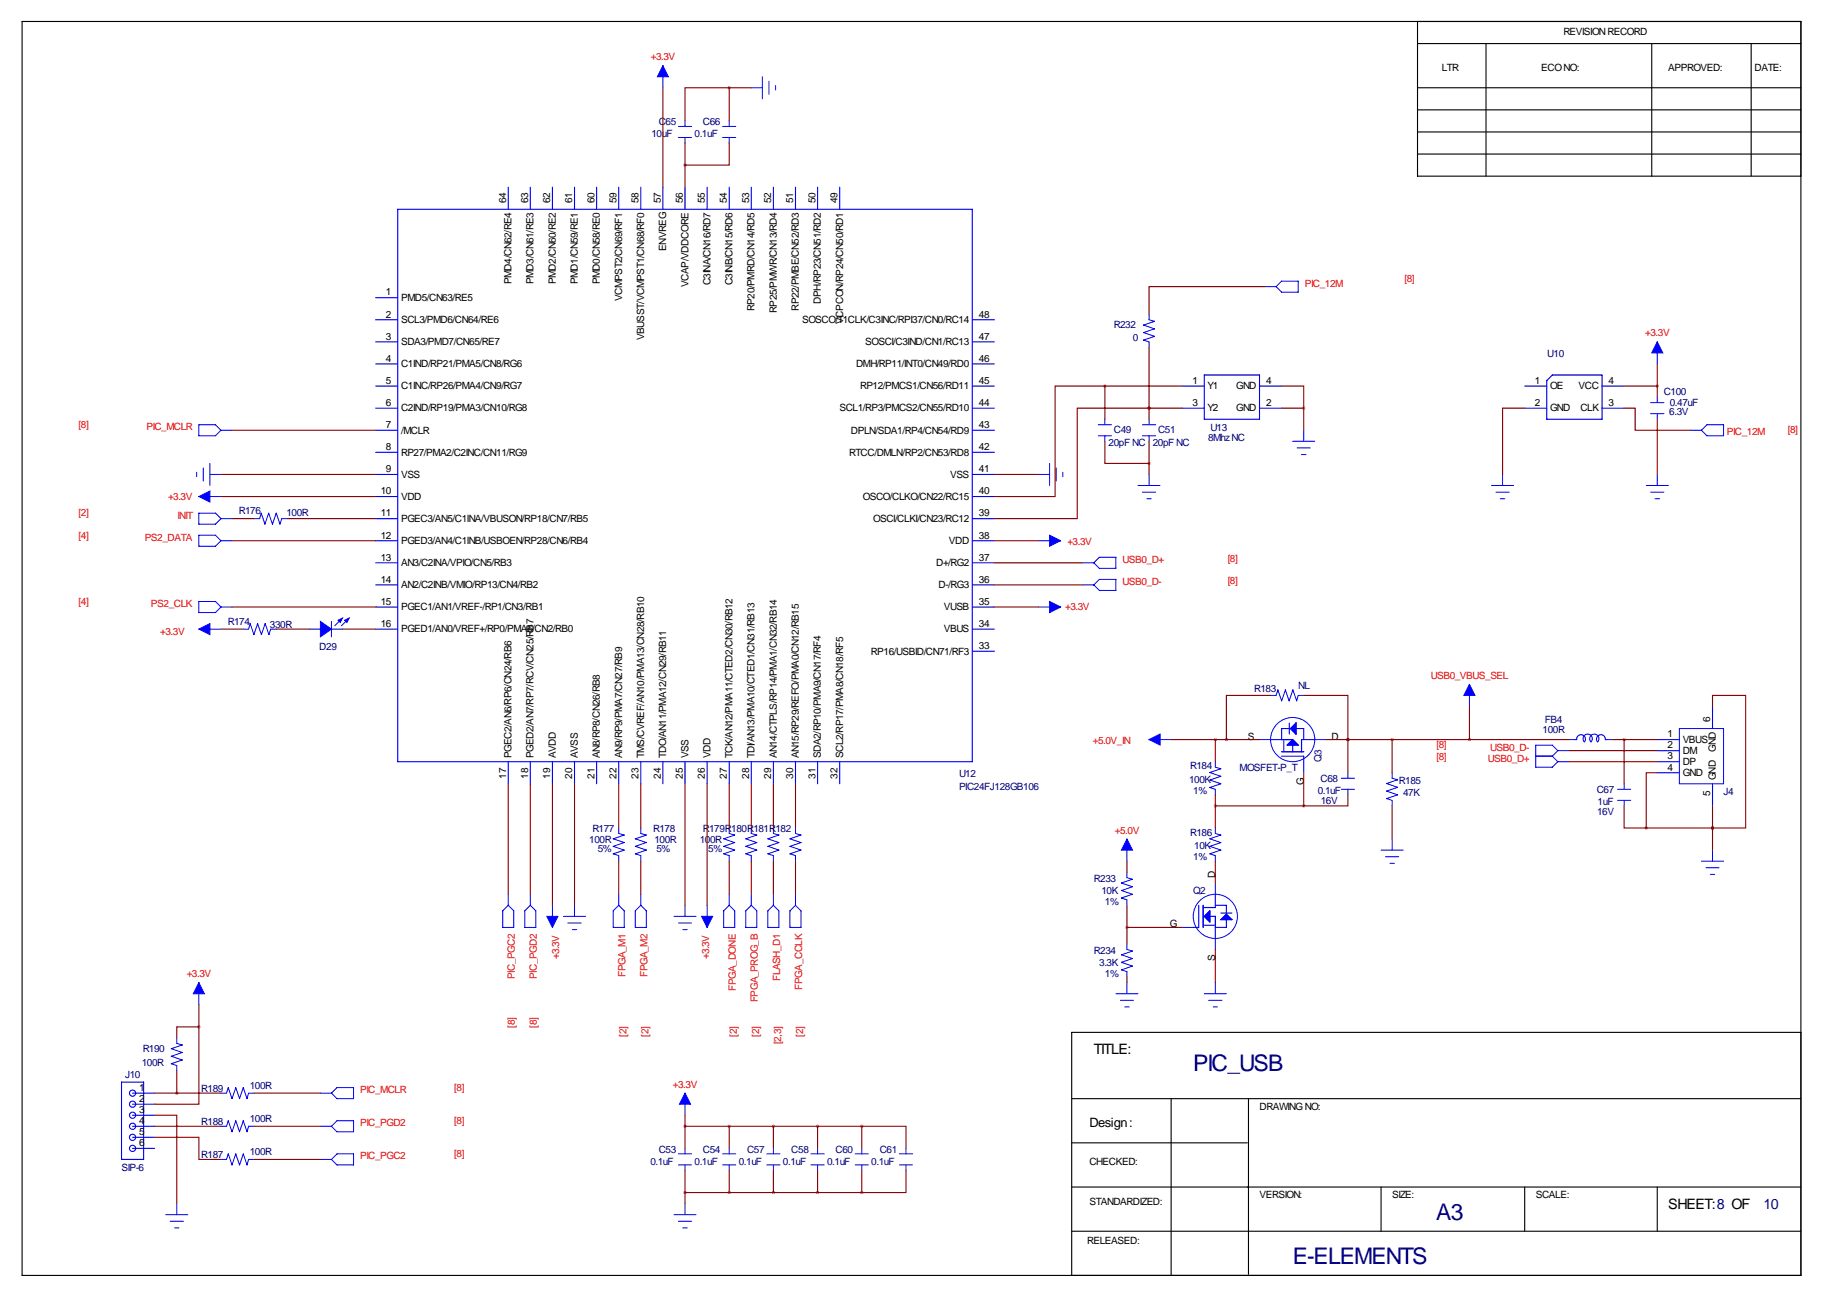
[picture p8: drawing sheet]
<svg xmlns="http://www.w3.org/2000/svg" width="419mm" height="297mm" viewBox="0 0 419 297" stroke-linecap="round" stroke-linejoin="round" font-family="sans-serif">
<g fill="none" stroke="#000" stroke-width=".25">
<path d="M5.1 4.9h408.9v288.3h-408.9zM325.9 4.9v35.6h88.1M325.9 10h88.1M341.6 10v30.5M379.7 10v30.5M402.6 10v30.5M325.9 20.2h88.1M325.9 35.4h88.1M325.9 30.3h88.1M325.9 25.3h88.1M414 237.3h-167.6v55.9M246.4 252.6h167.6"/>
<path d="M269.2 252.6v40.6M287 252.6v40.4M246.4 272.9h167.6M246.4 262.7h40.4M317.5 272.9v10.2M350.5 272.9v10.2M381 272.9v10.2M246.4 283.1h167.6"/>
</g>
<g fill="none" stroke="#00f" stroke-width=".25">
<path d="M91.4 48.1h132.1v127h-132.1zM116.8 43v5.1M121.9 43v5.1M127 43v5.1M132.1 43v5.1M137.2 43v5.1M142.2 43v5.1M147.3 43v5.1M152.4 43v5.1M157.5 43v5.1M162.6 43v5.1M167.6 43v5.1"/>
<path d="M172.7 43v5.1M177.8 43v5.1M182.9 43v5.1M188 43v5.1M193 43v5.1M86.4 68.4h5M86.4 73.5h5M86.4 78.6h5M223.5 73.5h5.1M223.5 78.6h5.1M86.4 88.8h5M86.4 93.8h5"/>
<path d="M86.4 83.7h5M86.4 98.9h5M223.5 88.8h5.1M223.5 93.8h5.1M223.5 83.7h5.1M223.5 98.9h5.1M271.8 88.8h5.1M271.8 93.8h5.1M276.9 86.2h12.7v10.2h-12.7zM289.6 88.8h5M289.6 93.8h5M350.5 88.8h5.1"/>
<path d="M350.5 93.8h5.1M355.6 87.5l1.3-1.3h11.4v10.2h-12.7zM368.3 88.8h5.1M368.3 93.8h5.1M86.4 104h5M86.4 109.1h5M86.4 114.2h5M86.4 119.2h5M223.5 104h5.1M223.5 109.1h5.1M223.5 114.2h5.1M223.5 119.2h5.1"/>
<path d="M86.4 124.3h5M86.4 129.4h5M86.4 134.5h5M86.4 139.6h5M223.5 124.3h5.1M223.5 129.4h5.1M223.5 134.5h5.1M223.5 139.6h5.1M71.1 144.6h2.6M76.2 144.6h2.5M86.4 144.6h5M223.5 144.6h5.1"/>
<path d="M223.5 149.7h5.1M116.8 175.1v5.1M121.9 175.1v5.1M127 175.1v5.1M132.1 175.1v5.1M137.2 175.1v5.1M142.2 175.1v5.1M147.3 175.1v5.1M152.4 175.1v5.1M157.5 175.1v5.1M162.6 175.1v5.1M167.6 175.1v5.1"/>
<path d="M172.7 175.1v5.1M177.8 175.1v5.1M182.9 175.1v5.1M188 175.1v5.1M193 175.1v5.1M292.1 170h5.1M294.6 172.8h5.1M294.6 173.8h5.1v1.3M295.1 170.3v2.3M295.9 171.3l1.3-1.3 1.2 1.3zM296.4 166.2v2.6M296.4 167.5h-1.8v2.5"/>
<path d="M297.2 171.3v1.5M297.9 167.5h1.8v2.5M297.9 166.2v2.6l-1.2-1.3zM302.3 170h-3.1v2.8M361.9 170h.6M362.5 170a1.02 1.02 0 0 1 1.3-1 1.02 1.02 0 0 1 .5 1.6M364.2 170.6a1.07 1.07 0 0 1 .1-1.5 1.07 1.07 0 0 1 1.4 0 1.07 1.07 0 0 1 .1 1.5 1.06 1.06 0 0 1 0-1.5 1.06 1.06 0 0 1 1.5 0 1.06 1.06 0 0 1 0 1.5M369.6 170h-.5a1.02 1.02 0 0 0-1.3-1 1.02 1.02 0 0 0-.6 1.6M381 170h5.1M381 172.6h5.1M381 175.1h5.1M381 177.7h5.1"/>
<path d="M393.7 162.4v5.1M393.7 180.2v5.1M275.6 208.1v5.1h-1.3M276.6 208.1v5.1M276.9 212.7h2.2M276.9 210.7l1.2-1.3v2.5zM277.9 210.7h1.5v5.1M279.4 205.6v3h-2.8M279.4 208.1h2.5v1.8M280.7 209.9h2.5M280.7 211.4l1.2-1.2 1.3 1.2zM281.9 211.4v1.8h-2.5"/>
<path d="M27.9 248.8h5.1v17.8h-5.1zM30.5 251.3h5.1M30.5 253.9h5.1M30.5 256.4h5.1M30.5 258.9h5.1M30.5 261.5h5.1M30.5 264h5.1"/>
<circle cx="30.5" cy="256.4" r=".71"/>
<circle cx="30.5" cy="258.9" r=".71"/>
<circle cx="30.5" cy="253.9" r=".71"/>
<circle cx="30.5" cy="251.3" r=".71"/>
<circle cx="30.5" cy="261.5" r=".71"/>
<circle cx="30.5" cy="264" r=".71"/>
</g>
<g fill="none" stroke="#00f" stroke-width=".23">
<path d="M152.4 15.1v5.1M175.3 17.6v5.1M176.8 18.7v3M178.3 19.7v1M156 31.6h3M156 29.1h3M157.5 27.8v1.3M157.5 31.6v1.3M166.1 31.6h3.1M166.1 29.1h3.1M167.6 27.8v1.3M167.6 31.6v1.3"/>
<path d="M172.7 20.2h2.6M264.2 72.2v1.3l1.2 .4-2.5 .8 2.5 .9-2.5 .9 2.5 .8-2.5 .9 1.3 .4v1.3M290.8 65.9h2.6M293.4 65.9l1.2-1.3h3.8v2.6h-3.8zM381 78.6v5.1M45.7 97.6h3.8l1.3 1.3-1.3 1.3h-3.8zM50.8 98.9h2.5M252.5 97.6h3M254 96.4v1.2M262.6 97.6h3.1M264.2 96.4v1.2M299.7 98.9v2.6"/>
<path d="M379.5 95.1h3M379.5 92.6h3M381 91.3v1.3M381 95.1v1.3M388.6 98.9h2.6M392.4 97.6h3.8v2.6h-3.8l-1.2-1.3zM45.2 108.6v1M45.7 118h3.8l1.3 1.2-1.3 1.3h-3.8zM45.7 114.2h5.1M46.7 107.6v3M48.3 109.1h2.5M48.3 106.5v5.1"/>
<path d="M50.8 119.2h2.5M58.4 119.2h1.3l.3-1.2 .9 2.5 .9-2.5 .8 2.5 .9-2.5 .9 2.5 .4-1.3h1.2M238.8 109.1h2.5M241.3 106.5v5.1M242.8 107.6v3M244.3 108.6v1M252.5 100.2h3M254 100.2v1.3M261.6 111.6h5.1M262.6 100.2h3.1M262.6 113.1h3.1M263.7 114.7h1"/>
<path d="M264.2 100.2v1.3M264.2 109.1v2.5M297.2 101.5h5.1M298.2 103h3M299.2 104.5h1M342.9 111.6h5.1M343.9 113.1h3.1M344.9 114.7h1M345.4 109.1v2.5M378.5 111.6h5M379.5 113.1h3M380.5 114.7h1"/>
<path d="M381 109.1v2.5M45.7 138.3h3.8l1.3 1.3-1.3 1.2h-3.8zM45.7 123h3.8l1.3 1.3-1.3 1.3h-3.8zM50.8 139.6h2.5M50.8 124.3h2.5M238.8 139.6h5M238.8 124.3h5M248.9 129.4h2.6M248.9 134.5h2.6M251.5 129.4l1.2-1.3h3.8v2.6h-3.8zM251.5 134.5l1.2-1.3h3.8v2.5h-3.8zM45.7 144.6h5.1"/>
<path d="M55.9 144.6h1.2l.4-1.2 .9 2.5 .8-2.5 .9 2.5 .9-2.5 .8 2.5 .4-1.3h1.3M76.2 142.9v3.5M78.5 142.4l-1.5 1.5M80 142.4l-1.5 1.5M292.1 159.9h1.3l.4-1.3 .8 2.5 .9-2.5 .9 2.5 .8-2.5 .9 2.5 .3-1.2h1.3M337.8 157.3v5.1M264.2 170h5M279.4 175.1v1.3l1.3 .3-2.6 .9 2.6 .9-2.6 .8 2.6 .9-2.6 .9 1.3 .4v1.2M289.6 170h2.5M299.7 175.1v2.6M302.3 170h2.5M308.4 178.9h3"/>
<path d="M309.9 177.7v1.2M320 177.7v1.2l1.3 .4-2.5 .8 2.5 .9-2.5 .9 2.5 .8-2.5 .9 1.2 .4v1.3M353.1 173.8h3.8M356.9 173.8l1.2 1.3M358.1 172.6h2.6M358.1 172.6l-1.2 1.2M358.1 172.6l-1.2-1.3h-3.8v5.1h3.8l1.2-1.3M358.1 175.1h2.6M360.7 170h1.2M369.6 170h1.2M386.1 167.5h10.1v12.7h-10.1zM142.2 190.4v1.2l1.3 .4-2.5 .8 2.5 .9-2.5 .9 2.5 .8-2.5 .9 1.2 .4v1.3"/>
<path d="M147.3 190.4v1.2l1.3 .4-2.6 .8 2.6 .9-2.6 .9 2.6 .8-2.6 .9 1.3 .4v1.3M167.6 190.4v1.2l1.3 .4-2.5 .8 2.5 .9-2.5 .9 2.5 .8-2.5 .9 1.2 .4v1.3M172.7 190.4v1.2l1.3 .4-2.6 .8 2.6 .9-2.6 .9 2.6 .8-2.6 .9 1.3 .4v1.3M177.8 190.4v1.2l1.3 .4-2.6 .8 2.6 .9-2.6 .9 2.6 .8-2.6 .9 1.3 .4v1.3M182.9 190.4v1.2l1.2 .4-2.5 .8 2.5 .9-2.5 .9 2.5 .8-2.5 .9 1.3 .4v1.3M259.1 192.9v5.1M279.4 190.4v1.2l1.3 .4-2.6 .8 2.6 .9-2.6 .9 2.6 .8-2.6 .9 1.3 .4v1.3M308.4 181.5h3M309.9 181.5v1.2M317.5 195.4h5.1M318.5 197h3.1M319.5 198.5h1"/>
<path d="M320 192.9v2.5M371.9 184h3M371.9 181.5h3M373.4 180.2v1.3M373.4 184v1.3M391.2 198h5M392.2 199.5h3M393.7 195.4v2.6M115.6 209.4l1.2-1.3 1.3 1.3v3.8h-2.5zM116.8 205.6v2.5M120.6 209.4l1.3-1.3 1.3 1.3v3.8h-2.6zM121.9 205.6v2.5"/>
<path d="M127 208.1v5.1M129.5 210.7h5.1M130.6 212.2h3M131.6 213.7h1M132.1 208.1v2.6M141 209.4l1.2-1.3 1.3 1.3v3.8h-2.5zM142.2 205.6v2.5M146 209.4l1.3-1.3 1.3 1.3v3.8h-2.6zM147.3 205.6v2.5M154.9 210.7h5.1M156 212.2h3M157 213.7h1"/>
<path d="M157.5 208.1v2.6M162.6 208.1v5.1M166.4 209.4l1.2-1.3 1.3 1.3v3.8h-2.5zM167.6 205.6v2.5M171.4 209.4l1.3-1.3 1.3 1.3v3.8h-2.6zM172.7 205.6v2.5M176.5 209.4l1.3-1.3 1.3 1.3v3.8h-2.6zM177.8 205.6v2.5M181.6 209.4l1.3-1.3 1.2 1.3v3.8h-2.5zM182.9 205.6v2.5M259.1 200.5v1.3l1.2 .3-2.5 .9 2.5 .9-2.5 .8 2.5 .9-2.5 .9 1.3 .4v1.2M259.1 217v1.3l1.2 .4-2.5 .8 2.5 .9-2.5 .8 2.5 .9-2.5 .9 1.3 .4v1.2"/>
<path d="M271.8 213.2h2.5M279.4 203.1v2.5M279.4 215.8v2.5M393.2 201h1M40.6 238.6v1.3l1.3 .3-2.5 .9 2.5 .9-2.5 .8 2.5 .9-2.5 .9 1.2 .4v1.2M45.7 225.9v5.1M256.5 228.5h5.1M257.6 230h3M258.6 231.5h1M259.1 225.9v2.6M276.9 228.5h5M277.9 230h3"/>
<path d="M278.9 231.5h1M279.4 225.9v2.6M50.8 258.9h1.3l.4-1.2 .8 2.5 .9-2.5 .9 2.5 .8-2.5 .9 2.5 .3-1.3h1.3M50.8 251.3h1.3l.4-1.3 .8 2.6 .9-2.6 .9 2.6 .8-2.6 .9 2.6 .3-1.3h1.3M73.7 258.9h2.5M73.7 251.3h2.5M76.2 251.3l1.3-1.3h3.8v2.6h-3.8zM76.2 258.9l1.3-1.2h3.8v2.5h-3.8zM157.5 251.3v5.1M38.1 279.3h5.1M40.6 276.7v2.6M50.8 266.6h1.3l.4-1.3 .8 2.5 .9-2.5 .9 2.5 .8-2.5 .9 2.5 .3-1.2h1.3"/>
<path d="M73.7 266.6h2.5M76.2 266.6l1.3-1.3h3.8v2.5h-3.8zM154.9 279.3h5.1M156 267.8h3M156 265.3h3M157.5 264v1.3M157.5 267.8v1.3M157.5 276.7v2.6M166.1 267.8h3.1M166.1 265.3h3.1M167.6 264v1.3M167.6 267.8v1.3"/>
<path d="M176.3 267.8h3M176.3 265.3h3M177.8 264v1.3M177.8 267.8v1.3M186.4 267.8h3.1M186.4 265.3h3.1M188 264v1.3M188 267.8v1.3M196.6 267.8h3M196.6 265.3h3M198.1 264v1.3M198.1 267.8v1.3"/>
<path d="M206.8 267.8h3M206.8 265.3h3M208.3 264v1.3M208.3 267.8v1.3M39.1 280.8h3.1M40.1 282.3h1M156 280.8h3M157 282.3h1"/>
<circle cx="297.2" cy="170" r="5.1"/>
<circle cx="279.4" cy="210.7" r="5.1"/>
</g>
<g fill="#00f" stroke="#00f" stroke-width=".23">
<path d="M73.7 142.9l2.5 1.7-2.5 1.8z"/>
<path d="M79.2 142.6l1.1-.5-.5 1z"/>
<path d="M77.7 142.6l1-.5-.5 1z"/>
<path d="M276.9 210.7l1.2-1.3v2.5z"/>
<path d="M280.7 211.4l1.2-1.2 1.3 1.2z"/>
<path d="M295.9 171.3l1.3-1.3 1.2 1.3z"/>
<path d="M296.7 167.5l1.2-1.3v2.6z"/>
<path d="M337.8 157.3l1.3 2.6h-2.6z"/>
<path d="M45.7 144.6l2.6-1.2v2.5z"/>
<path d="M125.7 210.7h2.6l-1.3 2.5z"/>
<path d="M45.7 114.2l2.6-1.3v2.5z"/>
<path d="M161.3 210.7h2.5l-1.2 2.5z"/>
<path d="M241.3 123l2.5 1.3-2.5 1.3z"/>
<path d="M157.5 251.3l1.2 2.6h-2.5z"/>
<path d="M241.3 138.3l2.5 1.3-2.5 1.2z"/>
<path d="M152.4 15.1l1.3 2.5h-2.6z"/>
<path d="M264.2 170l2.5-1.2v2.5z"/>
<path d="M45.7 225.9l1.3 2.6h-2.6z"/>
<path d="M381 78.6l1.3 2.5h-2.6z"/>
<path d="M259.1 192.9l1.2 2.5h-2.5z"/>
</g>
<g fill="none" stroke="#800000" stroke-width=".25">
<path d="M152.4 20.2v22.8M157.5 32.9v10.1M167.6 32.9v5.1h-10.1M167.6 20.2h-10.1v7.6M167.6 20.2v7.6M167.6 20.2h5.1M264.2 79.9v16.5M290.8 65.9h-26.6v6.3M53.3 98.9h33.1M254 88.8h-11.4v25.4h-14M254 88.8h17.8M254 88.8v7.6"/>
<path d="M264.2 93.8h-16.6v25.4h-19M264.2 93.8h.1M264.2 93.8h7.6M294.6 88.8h5.1v5M294.6 93.8h5.1M299.7 93.8v5.1M350.5 93.8h-5.1v15.3M373.4 93.8h2.5v5.1h12.7M373.4 88.8h7.6M381 83.7v7.6M381 96.4v12.7M50.8 114.2h35.6"/>
<path d="M50.8 109.1h35.6M53.3 119.2h5.1M66 119.2h20.4M228.6 109.1h10.2M254 101.5v5h10.2M264.2 101.5v7.6M53.3 139.6h33.1M53.3 124.3h33.1M228.6 139.6h10.2M228.6 124.3h10.2M228.6 129.4h20.3M228.6 134.5h20.3"/>
<path d="M50.8 144.6h5.1M63.5 144.6h7.6M78.7 144.6h7.7M292.1 159.9h-10.2v10.1M299.7 159.9h10.2v10.1M269.2 170h20.4M279.4 170v5.1M299.7 177.7v7.6M304.8 170h55.9M309.9 170h.1M309.9 170v7.7M320 170v7.7"/>
<path d="M337.8 162.4v7.6M360.7 172.6h20.3M360.7 175.1h20.3M370.8 170h10.2M373.4 170v10.2M381 177.7h-2.5v12.7M393.7 162.4v-2.5h7.6v30.5h-7.6M116.8 180.2v25.4M121.9 180.2v25.4M127 180.2v27.9M132.1 180.2v27.9M142.2 180.2v10.2"/>
<path d="M142.2 198v7.6M147.3 180.2v10.2M147.3 198v7.6M157.5 180.2v27.9M162.6 180.2v27.9M167.6 180.2v10.2M167.6 198v7.6M172.7 180.2v10.2M172.7 198v7.6M177.8 180.2v10.2M177.8 198v7.6M182.9 180.2v10.2"/>
<path d="M182.9 198v7.6M259.1 198v2.5M279.4 185.3h20.3M279.4 182.7v7.7M279.4 198v5.1M309.9 182.7v2.6h-10.2M320 185.3v7.6M373.4 185.3v5.1h5.1M378.5 190.4h15.2M393.7 190.4h.1M393.7 185.3v10.1M259.1 208.1v8.9"/>
<path d="M259.1 213.2h12.7M279.4 218.3v7.6M45.7 236.1h-5.1v2.5M45.7 236.1v17.8h-10.1M45.7 231v5.1M259.1 224.6v1.3M35.6 256.4h5v20.3M35.6 258.9h15.2M35.6 251.3h15.2M40.6 246.2v5.1M58.4 258.9h15.3M58.4 251.3h15.3"/>
<path d="M157.5 256.4v7.6M157.5 258.9h40.6M167.6 258.9v5.1M177.8 258.9v5.1M188 258.9v5.1M198.1 258.9h10.2v5.1M198.1 258.9v5.1M35.6 261.5h10.1v5.1h5.1M58.4 266.6h15.3M157.5 269.1v7.6M157.5 274.2h40.6M167.6 269.1v5.1"/>
<path d="M177.8 269.1v5.1M188 269.1v5.1M198.1 269.1v5.1M208.3 269.1v5.1h-10.2"/>
</g>
<path d="M264.1 93.8a.05 .05 0 0 0 .1 0 .05 .05 0 0 0-.1 0zM264.1 106.5a.05 .05 0 0 0 .1 0 .05 .05 0 0 0-.1 0zM167.6 274.2a.05 .05 0 0 0 .1 0 .05 .05 0 0 0-.1 0zM187.9 274.2a.05 .05 0 0 0 .1 0 .05 .05 0 0 0-.1 0zM167.6 258.9a.05 .05 0 0 0 .1 0 .05 .05 0 0 0-.1 0zM187.9 258.9a.05 .05 0 0 0 .1 0 .05 .05 0 0 0-.1 0zM167.6 20.2a.05 .05 0 0 0 .1 0 .05 .05 0 0 0-.1 0zM320 170a.05 .05 0 0 0 .1 0 .05 .05 0 0 0-.1 0zM281.9 170a.05 .05 0 0 0 .1 0 .05 .05 0 0 0-.1 0zM40.6 251.3a.05 .05 0 0 0 .1 0 .05 .05 0 0 0-.1 0zM378.4 190.4a.05 .05 0 0 0 .1 0 .05 .05 0 0 0-.1 0zM264.1 93.8a.05 .05 0 0 0 .1 0 .05 .05 0 0 0-.1 0z" fill="#800000" stroke="#800000" stroke-width=".63"/>
<g font-size="5.3" fill="#000080">
<text x="274.3" y="246.2">PIC_USB</text>
<text x="330.2" y="280.5">A3</text>
<text x="297.2" y="290.7">E-ELEMENTS</text>
</g>
<g font-size="3.3">
<text x="251.5" y="242.4">TITLE:</text>
<text x="383.5" y="278">SHEET:8 OF</text>
</g>
<text font-size="3.3" fill="#000080" x="405.4" y="278">10</text>
<text font-size="3" x="250.4" y="259.2">Design :</text>
<g font-size="2.3">
<text x="359.4" y="8">REVISION RECORD</text>
<text x="331.5" y="16.4">LTR</text>
<text x="354.3" y="16.4">ECO NO:</text>
<text x="383.5" y="16.4">APPROVED:</text>
<text x="403.4" y="16.4">DATE:</text>
<text x="116.3" y="46.6" transform="rotate(-90 116.3 46.6)">64</text>
<text x="121.4" y="46.6" transform="rotate(-90 121.4 46.6)">63</text>
<text x="126.5" y="46.6" transform="rotate(-90 126.5 46.6)">62</text>
<text x="131.6" y="46.6" transform="rotate(-90 131.6 46.6)">61</text>
<text x="136.7" y="46.6" transform="rotate(-90 136.7 46.6)">60</text>
<text x="141.7" y="46.6" transform="rotate(-90 141.7 46.6)">59</text>
<text x="146.8" y="46.6" transform="rotate(-90 146.8 46.6)">58</text>
<text x="151.9" y="46.6" transform="rotate(-90 151.9 46.6)">57</text>
<text x="157" y="46.6" transform="rotate(-90 157 46.6)">56</text>
<text x="162.1" y="46.6" transform="rotate(-90 162.1 46.6)">55</text>
<text x="167.1" y="46.6" transform="rotate(-90 167.1 46.6)">54</text>
<text x="172.2" y="46.6" transform="rotate(-90 172.2 46.6)">53</text>
<text x="177.3" y="46.6" transform="rotate(-90 177.3 46.6)">52</text>
<text x="182.4" y="46.6" transform="rotate(-90 182.4 46.6)">51</text>
<text x="187.5" y="46.6" transform="rotate(-90 187.5 46.6)">50</text>
<text x="192.5" y="46.6" transform="rotate(-90 192.5 46.6)">49</text>
<text x="153.2" y="57.7" transform="rotate(-90 153.2 57.7)">ENVREG</text>
<text x="117.6" y="65.4" transform="rotate(-90 117.6 65.4)">PMD4/CN62/RE4</text>
<text x="122.7" y="65.4" transform="rotate(-90 122.7 65.4)">PMD3/CN61/RE3</text>
<text x="127.8" y="65.4" transform="rotate(-90 127.8 65.4)">PMD2/CN60/RE2</text>
<text x="132.8" y="65.4" transform="rotate(-90 132.8 65.4)">PMD1/CN59/RE1</text>
<text x="137.9" y="65.4" transform="rotate(-90 137.9 65.4)">PMD0/CN58/RE0</text>
<text x="163.3" y="65.6" transform="rotate(-90 163.3 65.6)">C3INA/CN16/RD7</text>
<text x="168.4" y="65.6" transform="rotate(-90 168.4 65.6)">C3INB/CN15/RD6</text>
<text x="88.7" y="67.9">1</text>
<text x="92.2" y="69.2">PMD5/CN63/RE5</text>
<text x="143" y="69.3" transform="rotate(-90 143 69.3)">VCMPST2/CN69/RF1</text>
<text x="158.2" y="66" transform="rotate(-90 158.2 66)">VCAP/VDDCORE</text>
<text x="173.5" y="71.5" transform="rotate(-90 173.5 71.5)">RP20/PMRD/CN14/RD5</text>
<text x="178.6" y="71.9" transform="rotate(-90 178.6 71.9)">RP25/PMWR/CN13/RD4</text>
<text x="183.6" y="71.4" transform="rotate(-90 183.6 71.4)">RP22/PMBE/CN52/RD3</text>
<text x="188.7" y="69.8" transform="rotate(-90 188.7 69.8)">DPH/RP23/CN51/RD2</text>
<text x="88.7" y="73">2</text>
<text x="92.2" y="74.3">SCL3/PMD6/CN64/RE6</text>
<text x="184.4" y="74.3">SOSCO/T1CLK/C3INC/RPI37/CN0/RC14</text>
<text x="193.8" y="74.4" transform="rotate(-90 193.8 74.4)">VCPCON/RP24/CN50/RD1</text>
<text x="225" y="73">48</text>
<text x="88.7" y="78.1">3</text>
<text x="88.7" y="83.2">4</text>
<text x="92.2" y="79.4">SDA3/PMD7/CN65/RE7</text>
<text x="148.1" y="78.3" transform="rotate(-90 148.1 78.3)">VBUSST/VCMPST1/CN68/RF0</text>
<text x="198.9" y="79.4">SOSCI/C3IND/CN1/RC13</text>
<text x="225" y="83.2">46</text>
<text x="225" y="78.1">47</text>
<text x="88.7" y="88.3">5</text>
<text x="92.2" y="84.4">C1IND/RP21/PMA5/CN8/RG6</text>
<text x="92.2" y="89.5">C1INC/RP26/PMA4/CN9/RG7</text>
<text x="196.8" y="84.4">DMH/RP11/INT0/CN49/RD0</text>
<text x="197.7" y="89.5">RP12/PMCS1/CN56/RD11</text>
<text x="225" y="88.3">45</text>
<text x="274.1" y="88.3">1</text>
<text x="277.6" y="89.5">Y1</text>
<text x="284.2" y="89.5">GND</text>
<text x="291.1" y="88.3">4</text>
<text x="352.9" y="88.3">1</text>
<text x="356.4" y="89.5">OE</text>
<text x="362.9" y="89.5">VCC</text>
<text x="369.8" y="88.3">4</text>
<text x="88.7" y="93.3">6</text>
<text x="92.2" y="94.6">C2IND/RP19/PMA3/CN10/RG8</text>
<text x="193" y="94.6">SCL1/RP3/PMCS2/CN55/RD10</text>
<text x="225" y="93.3">44</text>
<text x="274.1" y="93.3">3</text>
<text x="277.6" y="94.6">Y2</text>
<text x="284.2" y="94.6">GND</text>
<text x="291.1" y="93.3">2</text>
<text x="352.9" y="93.3">2</text>
<text x="356.4" y="94.6">GND</text>
<text x="363.3" y="94.6">CLK</text>
<text x="369.8" y="93.3">3</text>
<text x="88.7" y="98.4">7</text>
<text x="92.2" y="99.7">/MCLR</text>
<text x="195.6" y="99.7">DPLN/SDA1/RP4/CN54/RD9</text>
<text x="225" y="98.4">43</text>
<text x="88.7" y="103.5">8</text>
<text x="92.2" y="104.8">RP27/PMA2/C2INC/CN11/RG9</text>
<text x="195.2" y="104.8">RTCC/DMLN/RP2/CN53/RD8</text>
<text x="225" y="103.5">42</text>
<text x="87.5" y="113.7">10</text>
<text x="88.7" y="108.6">9</text>
<text x="92.2" y="109.8">VSS</text>
<text x="218.4" y="109.8">VSS</text>
<text x="225" y="113.7">40</text>
<text x="225" y="108.6">41</text>
<text x="87.5" y="118.7">11</text>
<text x="92.2" y="114.9">VDD</text>
<text x="198.4" y="114.9">OSCO/CLKO/CN22/RC15</text>
<text x="225" y="118.7">39</text>
<text x="87.5" y="123.8">12</text>
<text x="92.2" y="120">PGEC3/AN5/C1INA/VBUSON/RP18/CN7/RB5</text>
<text x="92.2" y="125.1">PGED3/AN4/C1INB/USBOEN/RP28/CN6/RB4</text>
<text x="200.7" y="120">OSCI/CLKI/CN23/RC12</text>
<text x="218.1" y="125.1">VDD</text>
<text x="225" y="123.8">38</text>
<text x="87.5" y="128.9">13</text>
<text x="92.2" y="130.2">AN3/C2INA/VPIO/CN5/RB3</text>
<text x="215.2" y="130.2">D+/RG2</text>
<text x="225" y="128.9">37</text>
<text x="87.5" y="134">14</text>
<text x="92.2" y="135.2">AN2/C2INB/VMIO/RP13/CN4/RB2</text>
<text x="215.8" y="135.2">D-/RG3</text>
<text x="225" y="134">36</text>
<text x="87.5" y="139.1">15</text>
<text x="92.2" y="140.3">PGEC1/AN1/VREF-/RP1/CN3/RB1</text>
<text x="217" y="140.3">VUSB</text>
<text x="225" y="139.1">35</text>
<text x="87.5" y="144.1">16</text>
<text x="92.2" y="145.4">PGED1/AN0/VREF+/RP0/PMA6/CN2/RB0</text>
<text x="217" y="145.4">VBUS</text>
<text x="225" y="149.2">33</text>
<text x="225" y="144.1">34</text>
<text x="200.2" y="150.5">RP16/USBID/CN71/RF3</text>
<text x="393.2" y="166" transform="rotate(-90 393.2 166)">6</text>
<text x="286.8" y="170">S</text>
<text x="306.1" y="170">D</text>
<text x="383.4" y="169.5">1</text>
<text x="383.4" y="172.1">2</text>
<text x="386.8" y="170.8">VBUS</text>
<text x="386.8" y="173.3">DM</text>
<text x="394.5" y="172.9" transform="rotate(-90 394.5 172.9)">GND</text>
<text x="116.3" y="179" transform="rotate(-90 116.3 179)">17</text>
<text x="117.6" y="174.4" transform="rotate(-90 117.6 174.4)">PGEC2/AN6/RP6/CN24/RB6</text>
<text x="121.4" y="179" transform="rotate(-90 121.4 179)">18</text>
<text x="122.7" y="174.4" transform="rotate(-90 122.7 174.4)">PGED2/AN7/RP7/RCV/CN25/RB7</text>
<text x="126.5" y="179" transform="rotate(-90 126.5 179)">19</text>
<text x="127.8" y="174.4" transform="rotate(-90 127.8 174.4)">AVDD</text>
<text x="131.6" y="179" transform="rotate(-90 131.6 179)">20</text>
<text x="132.8" y="174.4" transform="rotate(-90 132.8 174.4)">AVSS</text>
<text x="136.7" y="179" transform="rotate(-90 136.7 179)">21</text>
<text x="137.9" y="174.4" transform="rotate(-90 137.9 174.4)">AN8/RP8/CN26/RB8</text>
<text x="141.7" y="179" transform="rotate(-90 141.7 179)">22</text>
<text x="143" y="174.4" transform="rotate(-90 143 174.4)">AN9/RP9/PMA7/CN27/RB9</text>
<text x="146.8" y="179" transform="rotate(-90 146.8 179)">23</text>
<text x="148.1" y="174.4" transform="rotate(-90 148.1 174.4)">TMS/CVREF/AN10/PMA13/CN28/RB10</text>
<text x="151.9" y="179" transform="rotate(-90 151.9 179)">24</text>
<text x="153.2" y="174.4" transform="rotate(-90 153.2 174.4)">TDO/AN11/PMA12/CN29/RB11</text>
<text x="157" y="179" transform="rotate(-90 157 179)">25</text>
<text x="158.2" y="174.4" transform="rotate(-90 158.2 174.4)">VSS</text>
<text x="162.1" y="179" transform="rotate(-90 162.1 179)">26</text>
<text x="163.3" y="174.4" transform="rotate(-90 163.3 174.4)">VDD</text>
<text x="167.1" y="179" transform="rotate(-90 167.1 179)">27</text>
<text x="168.4" y="174.4" transform="rotate(-90 168.4 174.4)">TCK/AN12/PMA11/CTED2/CN30/RB12</text>
<text x="172.2" y="179" transform="rotate(-90 172.2 179)">28</text>
<text x="173.5" y="174.4" transform="rotate(-90 173.5 174.4)">TDI/AN13/PMA10/CTED1/CN31/RB13</text>
<text x="177.3" y="179" transform="rotate(-90 177.3 179)">29</text>
<text x="178.6" y="174.4" transform="rotate(-90 178.6 174.4)">AN14/CTPLS/RP14/PMA1/CN32/RB14</text>
<text x="182.4" y="179" transform="rotate(-90 182.4 179)">30</text>
<text x="183.6" y="174.4" transform="rotate(-90 183.6 174.4)">AN15/RP29/REFO/PMA0/CN12/RB15</text>
<text x="187.5" y="179" transform="rotate(-90 187.5 179)">31</text>
<text x="188.7" y="174.4" transform="rotate(-90 188.7 174.4)">SDA2/RP10/PMA9/CN17/RF4</text>
<text x="192.5" y="179" transform="rotate(-90 192.5 179)">32</text>
<text x="193.8" y="174.4" transform="rotate(-90 193.8 174.4)">SCL2/RP17/PMA8/CN18/RF5</text>
<text x="383.4" y="174.6">3</text>
<text x="383.4" y="177.2">4</text>
<text x="386.8" y="175.9">DP</text>
<text x="386.8" y="178.4">GND</text>
<text x="394.5" y="179.4" transform="rotate(-90 394.5 179.4)">GND</text>
<text x="299.7" y="180.5" transform="rotate(-90 299.7 180.5)">G</text>
<text x="393.2" y="182.9" transform="rotate(-90 393.2 182.9)">5</text>
<text x="279.4" y="201.8" transform="rotate(-90 279.4 201.8)">D</text>
<text x="268.9" y="213.2">G</text>
<text x="279.4" y="221" transform="rotate(-90 279.4 221)">S</text>
<text x="32" y="250.8">1</text>
<text x="32" y="253.4">2</text>
<text x="32" y="255.9">3</text>
<text x="289.6" y="255.1">DRAWING NO:</text>
<text x="32" y="258.4">4</text>
<text x="32" y="261">5</text>
<text x="32" y="263.5">6</text>
<text x="250.4" y="267.8">CHECKED:</text>
<text x="289.6" y="275.4">VERSION:</text>
<text x="320" y="275.4">SIZE:</text>
<text x="353.1" y="275.4">SCALE:</text>
<text x="250.4" y="277">STANDARDIZED:</text>
<text x="249.9" y="286.1">RELEASED:</text>
</g>
<g font-size="2.3" fill="#f00">
<text x="149.6" y="13.8">+3.3V</text>
<text x="300" y="65.9">PIC_12M</text>
<text x="322.9" y="64.9">[8]</text>
<text x="378.2" y="77.3">+3.3V</text>
<text x="18.1" y="98.4">[8]</text>
<text x="33.7" y="98.9">PIC_MCLR</text>
<text x="397" y="99.9">PIC_12M</text>
<text x="411" y="99.4">[8]</text>
<text x="18.1" y="118.7">[2]</text>
<text x="38.6" y="114.9">+3.3V</text>
<text x="40.8" y="119.2">INIT</text>
<text x="18.1" y="123.8">[4]</text>
<text x="33.3" y="124.3">PS2_DATA</text>
<text x="245.4" y="125.3">+3.3V</text>
<text x="258.1" y="129.4">USB0_D+</text>
<text x="282.2" y="129.2">[8]</text>
<text x="258.1" y="134.5">USB0_D-</text>
<text x="282.2" y="134.2">[8]</text>
<text x="18.1" y="139.1">[4]</text>
<text x="34.7" y="139.6">PS2_CLK</text>
<text x="244.9" y="140.3">+3.3V</text>
<text x="36.9" y="145.9">+3.3V</text>
<text x="328.9" y="156.1">USB0_VBUS_SEL</text>
<text x="251.2" y="171.1">+5.0V_IN</text>
<text x="330.2" y="172.1">[8]</text>
<text x="342.6" y="172.6">USB0_D-</text>
<text x="330.2" y="174.6">[8]</text>
<text x="342" y="175.1">USB0_D+</text>
<text x="256.3" y="191.6">+5.0V</text>
<text x="128.5" y="220.6" transform="rotate(-90 128.5 220.6)">+3.3V</text>
<text x="163.1" y="220.6" transform="rotate(-90 163.1 220.6)">+3.3V</text>
<text x="43" y="224.6">+3.3V</text>
<text x="118.4" y="225.2" transform="rotate(-90 118.4 225.2)">PIC_PGC2</text>
<text x="123.5" y="225.2" transform="rotate(-90 123.5 225.2)">PIC_PGD2</text>
<text x="143.8" y="224.6" transform="rotate(-90 143.8 224.6)">FPGA_M1</text>
<text x="148.9" y="224.6" transform="rotate(-90 148.9 224.6)">FPGA_M2</text>
<text x="169.2" y="227.8" transform="rotate(-90 169.2 227.8)">FPGA_DONE</text>
<text x="179.3" y="225.5" transform="rotate(-90 179.3 225.5)">FLASH_D1</text>
<text x="184.4" y="227.5" transform="rotate(-90 184.4 227.5)">FPGA_CCLK</text>
<text x="174.3" y="230.4" transform="rotate(-90 174.3 230.4)">FPGA_PROG_B</text>
<text x="118.4" y="236.3" transform="rotate(-90 118.4 236.3)">[8]</text>
<text x="123.5" y="236.3" transform="rotate(-90 123.5 236.3)">[8]</text>
<text x="144" y="238.3" transform="rotate(-90 144 238.3)">[2]</text>
<text x="149.1" y="238.3" transform="rotate(-90 149.1 238.3)">[2]</text>
<text x="169.4" y="238.3" transform="rotate(-90 169.4 238.3)">[2]</text>
<text x="174.5" y="238.3" transform="rotate(-90 174.5 238.3)">[2]</text>
<text x="184.7" y="238.3" transform="rotate(-90 184.7 238.3)">[2]</text>
<text x="179.6" y="240" transform="rotate(-90 179.6 240)">[2,3]</text>
<text x="82.8" y="251.3">PIC_MCLR</text>
<text x="104.4" y="250.8">[8]</text>
<text x="154.7" y="250">+3.3V</text>
<text x="82.8" y="258.9">PIC_PGD2</text>
<text x="104.4" y="258.4">[8]</text>
<text x="82.8" y="266.6">PIC_PGC2</text>
<text x="104.4" y="266.1">[8]</text>
</g>
<g font-size="2.3" fill="#000080">
<text x="151.4" y="28.8">C65</text>
<text x="161.6" y="28.8">C66</text>
<text x="149.8" y="31.6">10uF</text>
<text x="159.7" y="31.6">0.1uF</text>
<text x="256.1" y="75.3">R232</text>
<text x="260.4" y="78.3">0</text>
<text x="355.7" y="82.2">U10</text>
<text x="382.5" y="90.8">C100</text>
<text x="383.8" y="95.4">6.3V</text>
<text x="383.9" y="93.3">0.47uF</text>
<text x="256.1" y="99.4">C49</text>
<text x="266.2" y="99.4">C51</text>
<text x="277.7" y="101.5">8Mhz NC</text>
<text x="278.3" y="99.2">U13</text>
<text x="254.9" y="102.5">20pF NC</text>
<text x="265" y="102.5">20pF NC</text>
<text x="54.9" y="118.2">R176</text>
<text x="65.9" y="118.7">100R</text>
<text x="52.4" y="143.6">R174</text>
<text x="62" y="144.4">330R</text>
<text x="73.4" y="149.5">D29</text>
<text x="288.3" y="159.1">R183</text>
<text x="298.4" y="158.4">NL</text>
<text x="355.1" y="166.2">FB4</text>
<text x="354.6" y="168.5">100R</text>
<text x="220.5" y="178.7">U12</text>
<text x="273.4" y="179.9">100K</text>
<text x="273.6" y="176.9">R184</text>
<text x="285" y="177.2">MOSFET-P_T</text>
<text x="303.6" y="179.7">C68</text>
<text x="303.8" y="175.1" transform="rotate(-90 303.8 175.1)">Q3</text>
<text x="220.5" y="181.7">PIC24FJ128GB106</text>
<text x="274.3" y="182.5">1%</text>
<text x="302.9" y="182.5">0.1uF</text>
<text x="303.7" y="184.8">16V</text>
<text x="321.6" y="180.2">R185</text>
<text x="322.6" y="183">47K</text>
<text x="367.1" y="182.2">C67</text>
<text x="367.3" y="185">1uF</text>
<text x="396.2" y="182.7">J4</text>
<text x="136.2" y="191.4">R177</text>
<text x="150.1" y="191.4">R178</text>
<text x="161.6" y="191.4">R179R180R181R182</text>
<text x="367.2" y="187.3">16V</text>
<text x="135.5" y="193.9">100R</text>
<text x="137.4" y="195.9">5%</text>
<text x="150.4" y="193.9">100R</text>
<text x="150.9" y="195.9">5%</text>
<text x="160.9" y="193.9">100R</text>
<text x="162.8" y="195.9">5%</text>
<text x="273.6" y="192.1">R186</text>
<text x="274.3" y="197.7">1%</text>
<text x="274.6" y="195.2">10K</text>
<text x="251.5" y="202.8">R233</text>
<text x="253.2" y="205.6">10K</text>
<text x="254" y="208.1">1%</text>
<text x="274.3" y="205.6">Q2</text>
<text x="251.5" y="219.3">R234</text>
<text x="252.7" y="222.1">3.3K</text>
<text x="254" y="224.6">1%</text>
<text x="32.6" y="245">100R</text>
<text x="32.8" y="241.9">R190</text>
<text x="28.8" y="247.8">J10</text>
<text x="46.3" y="251.1">R189</text>
<text x="57.4" y="250.3">100R</text>
<text x="57.4" y="257.9">100R</text>
<text x="46.3" y="258.7">R188</text>
<text x="27.9" y="269.1">SIP-6</text>
<text x="46.3" y="266.3">R187</text>
<text x="57.4" y="265.6">100R</text>
<text x="149.5" y="267.8">0.1uF</text>
<text x="151.4" y="265">C53</text>
<text x="159.7" y="267.8">0.1uF</text>
<text x="161.6" y="265">C54</text>
<text x="169.8" y="267.8">0.1uF</text>
<text x="171.8" y="265">C57</text>
<text x="180" y="267.8">0.1uF</text>
<text x="181.9" y="265">C58</text>
<text x="190.2" y="267.8">0.1uF</text>
<text x="192.1" y="265">C60</text>
<text x="200.3" y="267.8">0.1uF</text>
<text x="202.2" y="265">C61</text>
</g>
</svg>
